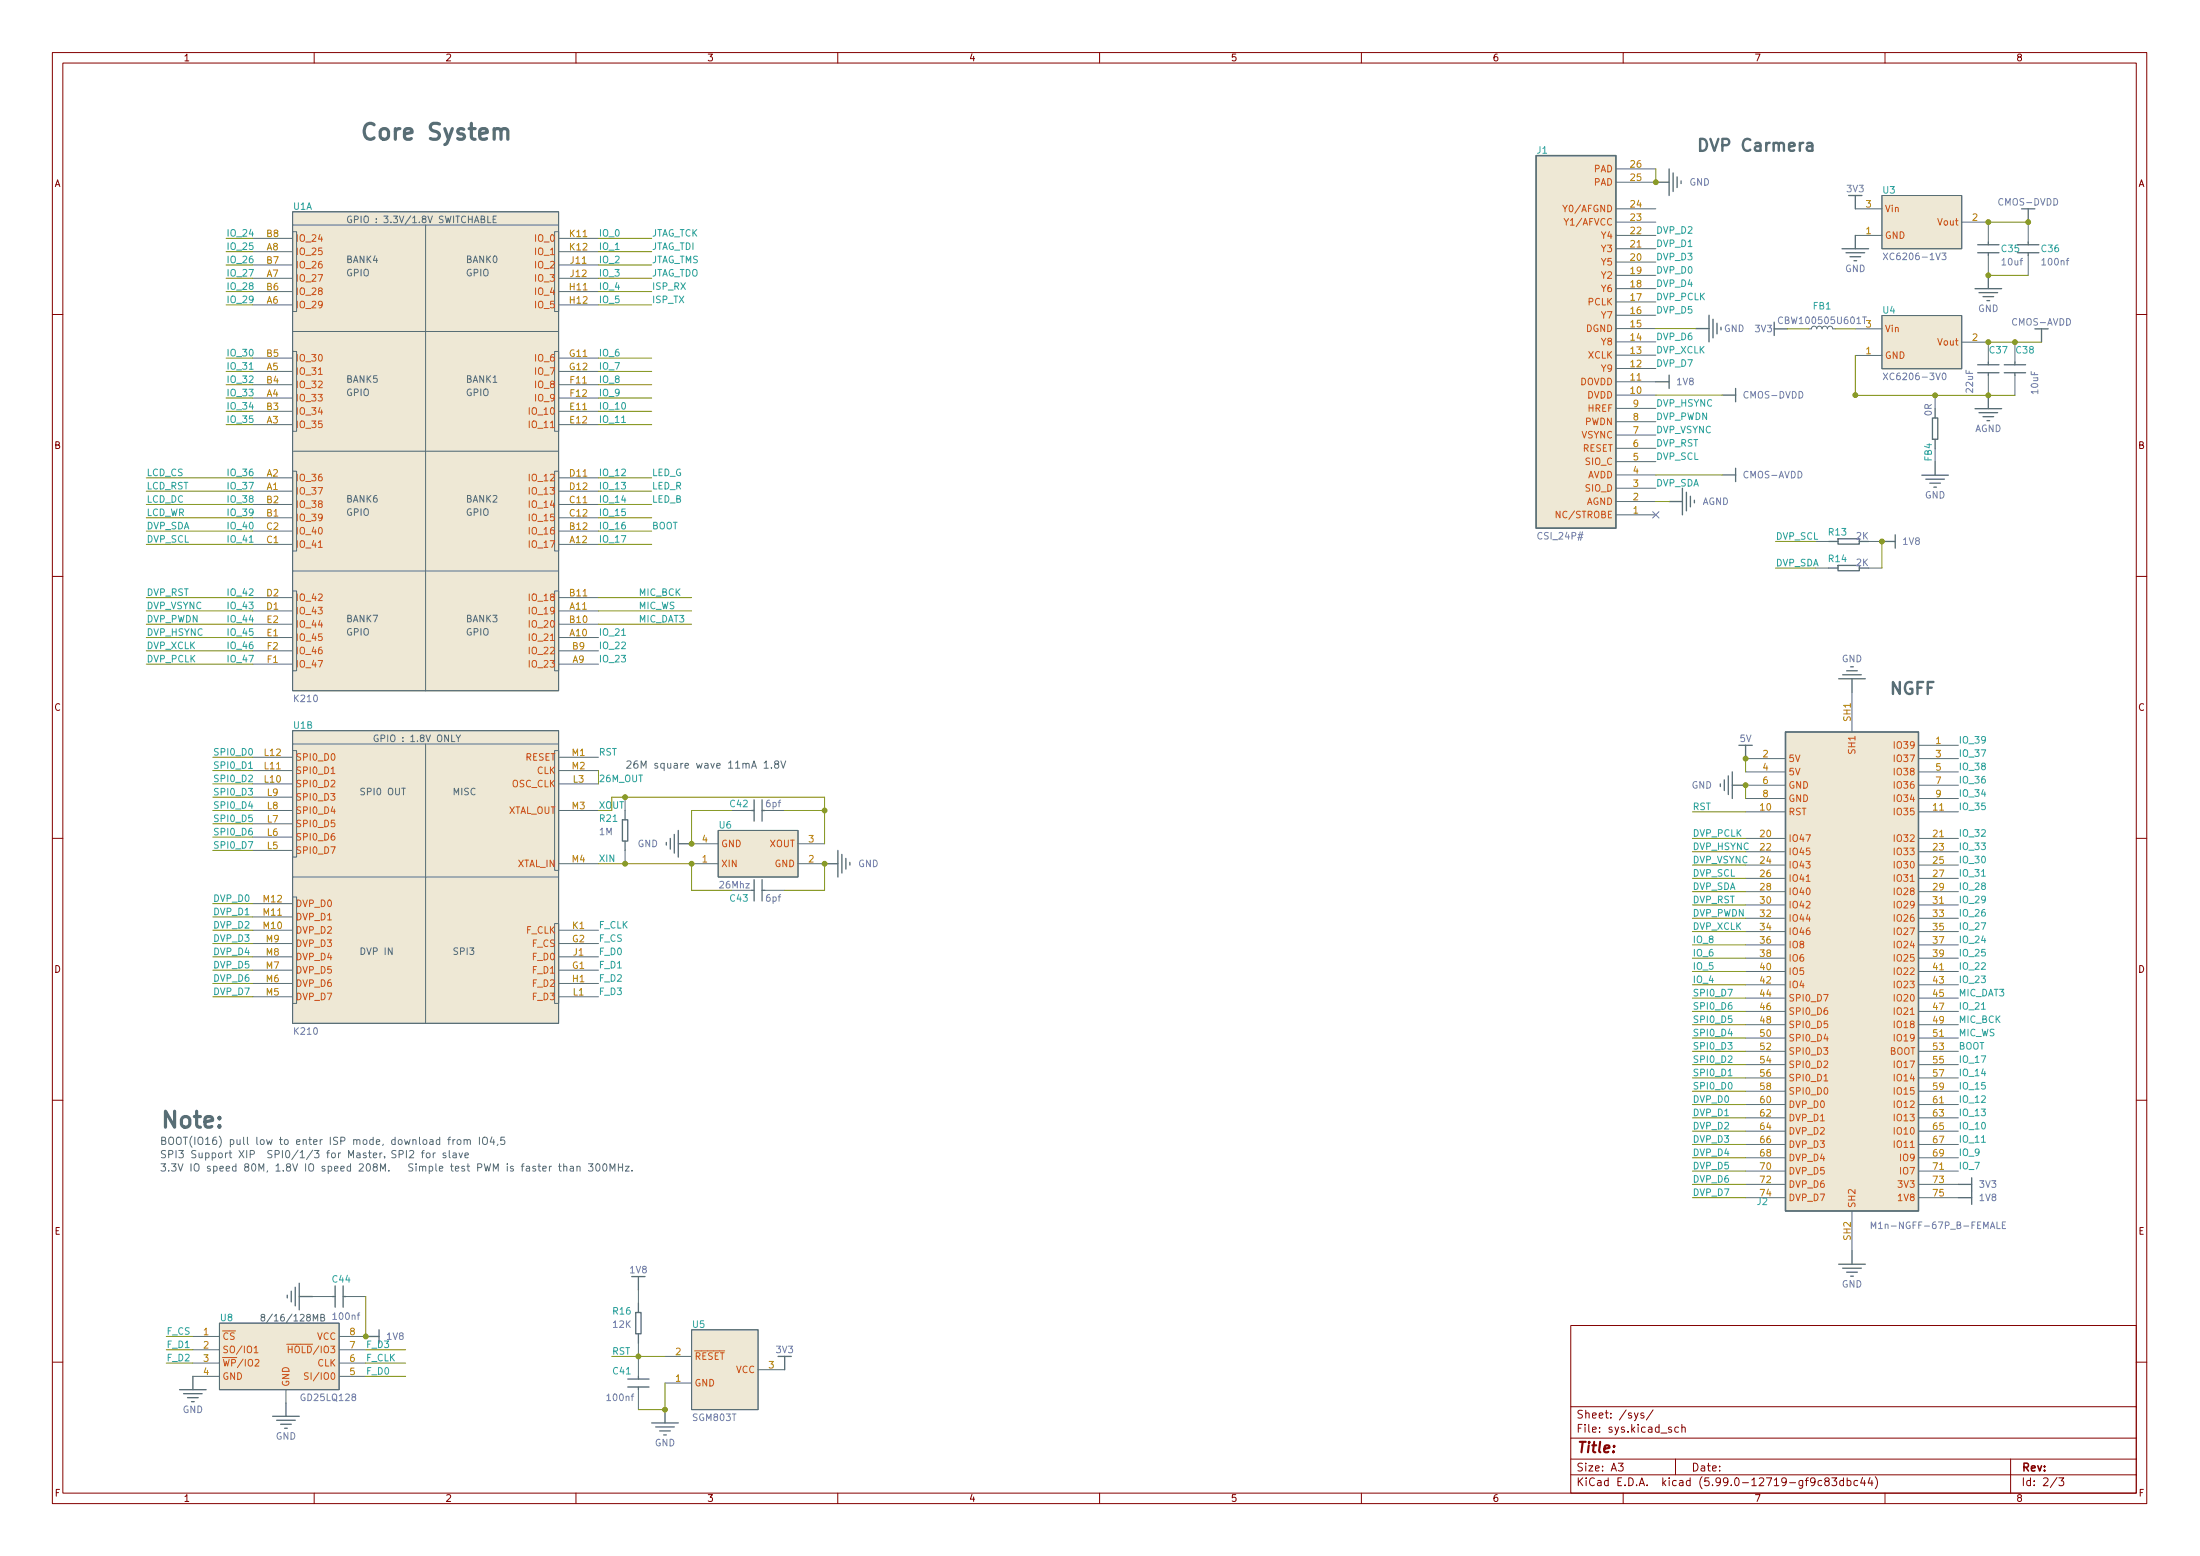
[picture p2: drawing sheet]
<svg xmlns="http://www.w3.org/2000/svg" width="420mm" height="297mm" viewBox="0 0 420 297" stroke-linecap="round" stroke-linejoin="round" font-family="sans-serif">
<g fill="none" stroke="#840000" stroke-width=".19">
<path d="M10 10h400v277h-400zM12 12h396v273h-396zM60 10v2M110 10v2M160 10v2M210 10v2M260 10v2M310 10v2M360 10v2M10 60h2M408 60h2M10 110h2"/>
<path d="M408 110h2M10 160h2M408 160h2M10 210h2M408 210h2M300 253h108v32h-108zM10 260h2M300 278.5h108M300 274.5h108M300 268.5h108M309.1 279.3h.9l-.5 .6 .4 .1v.7l-.2 .1-.6-.1M312.9 269.7l-.5 1.4-.3 .1"/>
<path d="M313.9 269.8l-.3-.1-.3 .2 .1 .2 .5 .2v.3h-.6M315.7 269.1l-1.3 2M319.2 272.5l-.3-.1-.3 .2 .1 .2 .5 .2v.3h-.6M320 278.5v3M320.6 272.5l-.5-.1-.2 .3 .1 .6h.6M321.2 272.6l.2-.2 .4 .1 .1 .9M321.2 271.9v1.5M384 278.5v6.5M408 260h2M60 285v2M110 285v2M160 285v2"/>
<path d="M210 285v2M260 285v2M300 281.5h108M310 285v2M347.9 282.7l-.4-.1-.3 .3 .2 .6h.5M348.8 282.8l-.3-.3 .1-.2 .2-.2 .4 .1 .2 .2-.1 .2-.7 .2-.1 .2 .1 .5 .2 .1h.3l.3-.3-.1-.4-.2-.1M349.9 282.1h.9l-.5 .6 .4 .1v.7l-.2 .1-.6-.1M352.1 282.7l-.5-.1-.2 .3 .1 .6h.6M352.1 282.1v1.5M352.8 282.7l.4-.1 .3 .3-.1 .6h-.6M352.8 282.1v1.5M354.8 282.7l-.4-.1-.3 .3 .1 .6h.6"/>
<path d="M355.7 282l-.3 1.1h.9M356.1 282.6v1M357.1 282l-.3 1.1h.9M357.5 282.6v1M358.1 281.9a1.73 1.73 0 0 1 0 2.3M360 285v2M392.9 282l-1.3 2M393.2 282.1h.9l-.5 .6 .5 .1v.7l-.3 .1-.6-.1"/>
</g>
<g fill="none" stroke="#586e75" stroke-width=".25">
<path d="M293.4 29.7h15.2v71.1h-15.2zM316.2 34.8h2.6M318.8 32.2v5.1M319.5 33v3.6M320.3 33.8v2M321.1 34.5v.5M354.3 37.3v2.6M387.3 39.9v2.5M351.8 47.5h5.1M352.6 48.2h3.5M353.3 49h2M354.1 49.8h.5"/>
<path d="M354.3 44.9v2.6M377.2 55.1h5.1M377.7 48.2h4.1M377.7 46.7h4.1M378 55.9h3.5M378.7 56.6h2M379.5 57.4h.5M379.7 46.2v.5M379.7 48.2v.6M379.7 52.6v2.5M385.3 48.2h4.1M385.3 46.7h4.1"/>
<path d="M387.3 46.2v.5M387.3 48.2v.6M316.2 72.9h2.6M318.8 71.6v2.6M323.8 62.7h2.6M326.4 60.2v5.1M327.2 60.9v3.6M327.9 61.7v2M328.7 62.5v.5M328.9 75.4h2.6M331.5 74.2v2.5M338.8 61.5v2.5"/>
<path d="M338.8 62.8h2.6M369.1 79.8h1v4.1h-1zM377.2 78h5.1M377.7 69.6h4.1M377.7 71.2h4.1M378 78.8h3.5M378.7 79.5h2M379.7 69.1v.5M379.7 71.2v.5M379.7 75.5v2.5M382.8 69.6h4M382.8 71.2h4"/>
<path d="M384.8 69.1v.5M384.8 71.2v.5M389.9 62.8v2.5M318.8 95.7h2.5M321.3 93.2v5.1M322.1 94v3.5M322.8 94.7v2.1M323.6 95.5v.5M328.9 90.7h2.6M331.5 89.4v2.5M367 90.7h5.1M367.8 91.5h3.5"/>
<path d="M368.6 92.2h2M369.3 93h.5M369.6 83.9v1.7M369.6 88.2v2.5M379.5 80.3h.5M349.2 103.4h1.8M349.2 108.4h1.8M351 102.9h4.1v1h-4.1zM351 107.9h4.1v1.1h-4.1zM359.4 103.4h2.5M361.9 102.1v2.5M341 139.7h25.4v91.5h-25.4z"/>
<path d="M351.2 129.6h5M351.9 128.8h3.6M352.7 128.1h2M353.4 127.3h.5M353.7 129.6v2.5M118.9 156.5h1v4.1h-1zM119.4 154.7v1.8M128.8 159.3v3.6M129.5 158.5v5.1M143.5 154.7h.5M144 152.7v4.1M145.5 152.7v4.1"/>
<path d="M145.5 154.7h.5M328.5 149.6v.6M329.3 148.9v2M330.1 148.1v3.6M330.8 147.4v5M330.8 149.9h2.6M333.4 142.3v2.5M119.4 160.6v1.7M127.3 160.8v.5M128 160.1v2M129.5 161.1h2.6M143.5 170h.5"/>
<path d="M144 167.9v4.1M145.5 170h.5M145.5 167.9v4.1M157.5 164.9h2.5M160 162.3v5.1M160.8 163.1v3.6M161.5 163.9v2M162.3 164.6v.5M353.7 238.8v2.5M374 226.1h2.6M374 228.6h2.6M376.6 224.8v5.1"/>
<path d="M54.9 247.3v.5M55.6 246.5v2M56.4 245.7v3.6M57.1 245v5M57.1 247.5h2.6M63.5 247.5h.5M64 245.5v4M65.5 247.5h.5M65.5 245.5v4M69.8 255.1h2.6M72.4 253.9v2.5M121.4 250.6h1v4h-1z"/>
<path d="M121.9 243.7v2.5M121.9 248.8v1.8M121.9 254.6v1.8M149.9 258.9v2.6M351.2 241.3h5M351.9 242.1h3.6M352.7 242.9h2M353.4 243.6h.5M34.3 265.3h5.1M35.1 266.1h3.5M35.8 266.8h2M36.6 267.6h.5"/>
<path d="M36.8 262.7v2.6M52.1 270.4h5M52.8 271.1h3.6M53.6 271.9h2M54.4 272.7h.5M54.6 267.8v2.6M119.9 263.3h4.1M119.9 264.8h4.1M121.9 262.7v.6M121.9 264.8v.5M124.5 271.6h5M125.2 272.4h3.6"/>
<path d="M126 273.2h2M126.7 273.9h.6M127 269.1v2.5"/>
</g>
<g fill="#eee8d5" stroke="#eee8d5" stroke-width=".19">
<path d="M293.4 29.7h15.2v71.1h-15.2z"/>
<path d="M55.9 112.8h.7v15.3h-.7z"/>
<path d="M55.9 90h.7v15.2h-.7z"/>
<path d="M55.9 67.1h.7v15.2h-.7z"/>
<path d="M55.9 44.2h.7v15.3h-.7z"/>
<path d="M105.9 112.8h.8v15.3h-.8z"/>
<path d="M105.9 90h.8v15.2h-.8z"/>
<path d="M105.9 67.1h.8v15.2h-.8z"/>
<path d="M105.9 44.2h.8v15.3h-.8z"/>
<path d="M55.9 40.4h50.8v91.5h-50.8z"/>
<path d="M341 139.7h25.4v91.5h-25.4z"/>
<path d="M359.4 37.3h15.2v10.2h-15.2z"/>
<path d="M359.4 60.2h15.2v10.2h-15.2z"/>
<path d="M41.9 252.6h22.9v12.7h-22.9z"/>
<path d="M55.9 171.2h.7v20.4h-.7z"/>
<path d="M55.9 143.3h.7v20.3h-.7z"/>
<path d="M105.9 176.3h.8v15.3h-.8z"/>
<path d="M105.9 143.3h.8v22.9h-.8z"/>
<path d="M55.9 139.5h50.8v55.9h-50.8z"/>
<path d="M132.1 253.9h12.7v15.2h-12.7z"/>
<path d="M137.2 158.5h15.2v8.9h-15.2z"/>
</g>
<g fill="none" stroke="#586e75" stroke-width=".19">
<path d="M308.6 39.9h7.6M308.6 34.8h7.6M308.6 32.2h7.6M354.3 39.9h5.1M359.4 37.3h15.2v10.2h-15.2zM48.3 58.2h7.6M48.3 53.1h7.6M48.3 48h7.6M48.3 55.7h7.6M48.3 50.6h7.6M48.3 45.5h7.6M55.9 44.2h.7v15.3h-.7z"/>
<path d="M55.9 40.4h50.8v91.5h-50.8zM55.9 43h50.8M67.1 41.3a.59 .59 0 0 0-.7 .6 .59 .59 0 0 0 .7 .6v-.5h-.2M81.3 43v88.9M93.2 41.2v1.3h.6M94.2 41.9h.4M94.8 41.2h-.6v1.3h.6M105.9 44.2h.8v15.3h-.8zM106.7 58.2h7.6M106.7 53.1h7.6M106.7 48h7.6M106.7 55.7h7.6"/>
<path d="M106.7 50.6h7.6M106.7 45.5h7.6M308.6 57.6h7.6M308.6 55.1h7.6M308.6 52.6h7.6M308.6 50h7.6M308.6 47.5h7.6M308.6 44.9h7.6M308.6 42.4h7.6M354.3 44.9h5.1M374.6 42.4h5.1v3.8M379.7 48.8v3.8"/>
<path d="M387.3 42.4v3.8M387.3 48.8v3.8M48.3 76h7.6M48.3 70.9h7.6M48.3 78.5h7.6M48.3 73.4h7.6M48.3 68.4h7.6M55.9 67.1h.7v15.2h-.7zM55.9 63.3h50.8M105.9 67.1h.8v15.2h-.8zM106.7 76h7.6M106.7 70.9h7.6"/>
<path d="M106.7 78.5h7.6M106.7 73.4h7.6M106.7 68.4h7.6M308.6 75.4h7.6M308.6 72.9h7.6M308.6 70.3h7.6M308.6 67.8h7.6M308.6 65.3h7.6M308.6 62.7h7.6M308.6 60.2h7.6M308.6 78h7.6M345.4 62.8h.5l.2-.4 .4-.1 .3 .1 .2 .4 .1-.4 .3-.1 .4 .1 .2 .4 .2-.4 .5-.1 .3 .5 .1-.4 .4-.1 .4 .1 .1 .4h.5"/>
<path d="M354.3 62.8h5.1M354.3 67.9h5.1M359.4 60.2h15.2v10.2h-15.2zM369.6 75.5v2.5M374.6 65.3h5.1v3.8M379.7 71.7v3.8M384.8 65.3v3.8M384.8 71.7v3.8M48.3 93.8h7.6M48.3 91.2h7.6M48.3 81.1h7.6M48.3 98.8h7.6"/>
<path d="M48.3 96.3h7.6M55.9 90h.7v15.2h-.7zM55.9 86.1h50.8M105.9 90h.8v15.2h-.8zM106.7 93.8h7.6M106.7 91.2h7.6M106.7 81.1h7.6M106.7 98.8h7.6M106.7 96.3h7.6M308.6 98.3h7.6M308.6 95.7h7.6M308.6 93.2h7.6"/>
<path d="M308.6 90.7h7.6M308.6 88.1h7.6M308.6 85.6h7.6M308.6 83h7.6M308.6 80.5h7.6M369.6 85.6v2.6M48.3 116.6h7.6M48.3 103.9h7.6M48.3 119.2h7.6M48.3 114.1h7.6M48.3 101.4h7.6M55.9 112.8h.7v15.3h-.7z"/>
<path d="M55.9 109h50.8M105.9 112.8h.8v15.3h-.8zM106.7 116.6h7.6M106.7 103.9h7.6M106.7 119.2h7.6M106.7 114.1h7.6M106.7 101.4h7.6M346.7 103.4h2.5M346.7 108.4h2.5M356.9 103.4h2.5M356.9 108.4h2.5M48.3 121.7h7.6"/>
<path d="M48.3 126.8h7.6M48.3 124.2h7.6M55.9 139.5h50.8v55.9h-50.8zM106.7 121.7h7.6M106.7 126.8h7.6M106.7 124.2h7.6M353.7 132.1v7.6M48.3 149.6h7.6M48.3 147.1h7.6M48.3 144.6h7.6M48.3 159.8h7.6M48.3 157.3h7.6"/>
<path d="M48.3 154.7h7.6M48.3 152.2h7.6M55.9 143.3h.7v20.3h-.7zM55.9 142h50.8M72.2 140.4a.59 .59 0 0 0-.8 .5 .59 .59 0 0 0 .8 .6v-.5h-.2M81.3 142v53.4M87.1 140.3l.4 .7 .5-.7M105.9 143.3h.8v22.9h-.8zM106.7 149.6h7.6M106.7 147.1h7.6M106.7 144.6h7.6M106.7 154.7h7.6"/>
<path d="M119.4 152.2v2.5M137.2 158.5h15.2v8.9h-15.2zM139.7 154.7h3.8M145.9 145.7l.4-.4v1.4M145.9 146.7h.8M146 154.7h3.9M147.3 146.5v.2M148.2 145.9l-.3-.3 .1-.2 .2-.1h.4l.1 .2v.2l-.6 .2-.2 .2 .1 .4 .2 .2h.3l.2-.3v-.3l-.2-.2M149.1 145.3l.5 1.4 .5-1.4M333.4 155h7.6M333.4 144.8h7.6M333.4 147.4h7.6"/>
<path d="M333.4 149.9h7.6M333.4 152.4h7.6M366.4 142.3h7.6M366.4 155h7.6M366.4 144.8h7.6M366.4 147.4h7.6M366.4 149.9h7.6M366.4 152.4h7.6M48.3 177.6h7.6M48.3 162.3h7.6M48.3 175h7.6M48.3 172.5h7.6"/>
<path d="M55.9 171.2h.7v20.4h-.7zM55.9 167.4h50.8M105.9 176.3h.8v15.3h-.8zM106.7 177.6h7.6M106.7 164.9h7.6M119.4 162.3v2.6M132.1 164.9h5.1M132.1 161.1h5.1M139.7 170h3.8M146 170h3.9M152.4 164.9h5.1M152.4 161.1h5.1"/>
<path d="M333.4 160.1h7.6M333.4 162.6h7.6M333.4 165.1h7.6M333.4 167.7h7.6M333.4 170.2h7.6M333.4 172.8h7.6M333.4 175.3h7.6M333.4 177.8h7.6M366.4 160.1h7.6M366.4 162.6h7.6M366.4 165.1h7.6M366.4 167.7h7.6"/>
<path d="M366.4 170.2h7.6M366.4 172.8h7.6M366.4 175.3h7.6M366.4 177.8h7.6M48.3 185.2h7.6M48.3 180.1h7.6M48.3 187.7h7.6M48.3 182.7h7.6M48.3 190.3h7.6M106.7 185.2h7.6M106.7 180.1h7.6M106.7 187.7h7.6"/>
<path d="M106.7 182.7h7.6M106.7 190.3h7.6M333.4 180.4h7.6M333.4 182.9h7.6M333.4 185.5h7.6M333.4 188h7.6M333.4 190.5h7.6M333.4 193.1h7.6M333.4 195.6h7.6M333.4 198.2h7.6M366.4 180.4h7.6M366.4 182.9h7.6"/>
<path d="M366.4 185.5h7.6M366.4 188h7.6M366.4 190.5h7.6M366.4 193.1h7.6M366.4 195.6h7.6M366.4 198.2h7.6M45.7 219.6l.9 1.4M46.6 219.6l-.9 1.4M47.1 219.6v1.4M51.9 219.7l-.5-.1-.3 .3 .2 .3 .6 .3v.4l-.2 .1h-.6M53.9 219.6v1.4M54.7 219.7l.2-.1a.75 .75 0 0 1 .5 .7 .75 .75 0 0 1-.5 .7 .93 .93 0 0 1-.2-1.3z"/>
<path d="M56.9 219.6l-1.2 1.8M59.7 219.6l-1.2 1.8M60.1 219.6h.8l-.4 .6 .4 .1v.6l-.2 .1-.6-.1M62.9 219.6l-.3 .2v1.2M70.6 219.6v1.2l.3 .2M75.6 219.7l-.5-.1-.3 .3 .2 .3 .6 .3v.4l-.2 .1h-.6M77.6 219.6v1.4M78.2 219.8l.5-.2 .3 .4-.8 1h.8M81 219.6l-.3 .2v1.2M85.5 217.6h.5M85.8 219.6v1.2l.2 .2M86 217.1l-.3 .2v1.2"/>
<path d="M86.5 217.6v.9M86.9 217.6l-.4 .2M87.4 217.6h.4l.2 .2v.4l-.2 .3-.4-.1-.1-.2zM88.6 217.7l.2-.1h.4v.9M88.6 217.6v.9M89.2 217.8l.2-.2h.4v.9M91.6 217.1v1.4M92.4 217.2a.46 .46 0 0 1 .4-.1 .46 .46 0 0 1 .3 .5v.4a.47 .47 0 0 1-.5 .5 .47 .47 0 0 1-.4-.5v-.4zM94 217l-.4 1h.9M94.3 217.6v.9M95.1 218.4l-.1 .3M96.3 217.1h-.6l-.1 .7 .2-.2 .5 .1 .1 .2-.1 .5-.2 .1-.5-.1"/>
<path d="M333.4 200.7h7.6M333.4 203.2h7.6M333.4 205.8h7.6M333.4 208.3h7.6M333.4 210.9h7.6M333.4 213.4h7.6M333.4 215.9h7.6M333.4 218.5h7.6M366.4 200.7h7.6M366.4 203.2h7.6M366.4 205.8h7.6M366.4 208.3h7.6"/>
<path d="M366.4 210.9h7.6M366.4 213.4h7.6M366.4 215.9h7.6M366.4 218.5h7.6M47.8 220.4l.7-.1 .1-.2-.1-.3-.7-.2v1.4M52.5 220.4l.7-.1 .1-.2v-.3l-.8-.2v1.4M57.3 220l.4-.4v1.4M57.3 221h.8M62.4 220.1h.5M63.4 220.2l.2-.1 .4 .1v.6l-.1 .2h-.3l-.2-.1zM64.6 220.1v.9M65 220.1l-.4 .3"/>
<path d="M66.6 221v-1.4l.4 1 .5-1v1.4M68.2 220.2h.5l.1 .8M68.8 220.4l-.5 .1-.2 .2 .2 .3h.5M69.9 220.2l-.3-.1-.2 .2v.2l.5 .1v.4h-.5M70.4 220.1h.5M71.3 220.6l.7-.2-.1-.2-.4-.1-.2 .2 .1 .7h.5M72.6 220.1v.9M73 220.1l-.4 .3M73.4 220.8v.1M73.5 220.8l-.1 .3M76.2 220.4l.7-.1 .1-.2v-.3l-.8-.2v1.4M80.5 220.1h.5"/>
<path d="M81.5 220.2l.2-.1 .4 .1v.6l-.1 .2h-.3l-.2-.1zM82.7 220.1v.9M83.1 220.1l-.4 .3M85.1 220.2l-.3-.1-.2 .2 .1 .2 .4 .1v.4h-.5M86.5 220.2h.6v.8M87.1 220.4l-.4 .1-.2 .2 .2 .3h.4M87.7 220.1l.3 .9 .3-.9M88.8 220.6l.7-.2-.1-.2-.4-.1-.2 .2 .1 .7h.5M103.7 223.1l.6-.1v-.3l-.4-.1-.2 .2v.7h.6M104.9 222.6v1M105.3 222.6l-.4 .3M106.7 222.6h.5"/>
<path d="M106.9 222.2v1.2l.3 .2M107.7 222.8l.2-.2 .3 .1 .1 .9M107.7 222.2v1.4M108.9 222.7h.6v.9M109.5 223h-.4l-.2 .2 .2 .4 .4-.1M110.2 222.8l.2-.2 .3 .1 .1 .9M110.2 222.6v1M112.4 222.2h.8l-.4 .5 .4 .1v.6l-.2 .2-.6-.2M114 222.2h.1a.75 .75 0 0 1 .5 .7 .75 .75 0 0 1-.5 .7 .93 .93 0 0 1-.1-1.4zM115.3 222.2h.1a.75 .75 0 0 1 .5 .7 .75 .75 0 0 1-.5 .7 .93 .93 0 0 1-.1-1.4zM116.5 223.6v-1.4l.5 1 .4-1v1.4M118.1 222.2v1.4"/>
<path d="M118.1 222.8h.8M118.9 222.2v1.4M119.4 222.6h.8l-.8 1h.8M120.7 223.4v.2M333.4 221h7.6M333.4 223.6h7.6M333.4 226.1h7.6M333.4 228.6h7.6M353.7 231.2v7.6M366.4 221h7.6M366.4 223.6h7.6M366.4 226.1h7.6"/>
<path d="M366.4 228.6h7.6M36.8 255.1h5.1M36.8 257.7h5.1M41.9 252.6h22.9v12.7h-22.9zM59.7 247.5h3.8M59.8 252.2v-1.3l.5 .9 .4-.9v1.3M61.3 251.5h.5l.1-.5-.6-.1v1.3h.5l.1-.1 .1-.3-.3-.3M64.8 255.1h5M64.8 257.7h5M66 247.5h3.8M121.9 246.2v2.6M121.9 256.4v6.3"/>
<path d="M127 258.9h5.1M132.1 253.9h12.7v15.2h-12.7zM36.8 260.2h5.1M36.8 262.7h5.1M54.6 265.3v2.5M64.8 260.2h5M64.8 262.7h5M121.9 265.3v3.8M127 264h5.1M144.8 261.5h5.1"/>
</g>
<path d="M298.5 39.2l.4 .6 .4-.6M298.7 41.7l.4 .7 .5-.7M60.8 71.5h.7M297.9 97.6v1.3l-.7-1.3v1.3M60.8 104.5h.7M63.2 147.7h.8M345 168.3h.7M348.4 206.4h.7M48.5 257.3l.4-.3v1.2M48.5 258.2h.8M58.9 262.1h-.5l-.2 .1v.3l.5 .3 .2 .3-.3 .2h-.5" fill="none" stroke="#cb4b16" stroke-width=".19"/>
<g fill="none" stroke="#6c71c4" stroke-width=".19">
<path d="M359.7 48.3l.8 1.3M360.5 48.3l-.8 1.3M370.9 48.3h.7l-.4 .5 .4 .1v.6l-.2 .1-.5-.1M340.4 60.6a.6 .6 0 0 0-.8 .5 .6 .6 0 0 0 .6 .7l.2-.1M355.7 60.5h.7M359.7 71.2l.8 1.3M360.5 71.2l-.8 1.3M371 71.3l.2-.1a.68 .68 0 0 1 .5 .7 .68 .68 0 0 1-.5 .6l-.3-.5zM315.6 97.7l1.2 1.2M316.8 97.7l-1.2 1.2M357.4 234.5v-1.2l.4 .9 .4-.9v1.2M381.4 233.3v1.2h.6"/>
<path d="M382.4 233.9h.4M383 233.3h-.6v1.2h.6"/>
</g>
<path d="M47.6 70.5h.7M118.7 80.7h.8M47.6 103.5h.7M118.7 121.3h.8M47.5 146.7h.7M378.4 167.3h.8M378.4 192.7h.8M330.1 205.4h.7M378.4 218.1h.8" fill="none" stroke="#2aa198" stroke-width=".19"/>
<path d="M345.2 27.4l.2-.1 .6 .1 .1 1.4M346.1 27.8l-.7 .1a.45 .45 0 0 0-.4 .5 .45 .45 0 0 0 .4 .4l.7-.1" fill="none" stroke="#586e75" stroke-width=".46"/>
<path d="M95.7 25l.1-.3 .3-.1 .7 .1 .2 .3v1.6" fill="none" stroke="#586e75" stroke-width=".61"/>
<g fill="none" stroke="#859900" stroke-width=".19">
<path d="M316.2 32.2v2.6M43.2 55.7h5.1M43.2 58.2h5.1M43.2 53.1h5.1M43.2 50.6h5.1M43.2 48h5.1M43.2 45.5h5.1M114.3 55.7h10.2M114.3 58.2h10.2M114.3 53.1h10.2M114.3 50.6h10.2M114.3 48h10.2"/>
<path d="M114.3 45.5h10.2M379.7 42.4h7.6M379.7 52.6h7.6M43.2 73.4h5.1M43.2 76h5.1M43.2 78.5h5.1M43.2 68.4h5.1M43.2 70.9h5.1M114.3 73.4h10.2M114.3 76h10.2M114.3 78.5h10.2M114.3 68.4h10.2"/>
<path d="M114.3 70.9h10.2M316.2 75.4h12.7M316.2 62.7h7.6M341.4 62.8h4M350.5 62.8h3.8M354.3 67.9v7.6h30.5M379.7 65.3h10.2M27.9 93.8h20.4M27.9 98.8h20.4M27.9 96.3h20.4M27.9 91.2h20.4M43.2 81.1h5.1"/>
<path d="M114.3 93.8h10.2M114.3 98.8h10.2M114.3 96.3h10.2M114.3 91.2h10.2M114.3 81.1h10.2M316.2 90.7h12.7M316.2 95.7h2.6M27.9 119.2h20.4M27.9 114.1h20.4M27.9 101.4h20.4M27.9 103.9h20.4M27.9 116.6h20.4"/>
<path d="M114.3 119.2h17.8M114.3 114.1h17.8M114.3 101.4h10.2M114.3 103.9h10.2M114.3 116.6h17.8M339.1 108.4h7.6M339.1 103.4h7.6M359.4 103.4v5M27.9 126.8h20.4M27.9 124.2h20.4M27.9 121.7h20.4M40.6 147.1h7.7"/>
<path d="M40.6 144.6h7.7M40.6 154.7h7.7M40.6 157.3h7.7M40.6 159.8h7.7M40.6 149.6h7.7M40.6 152.2h7.7M114.3 147.1v2.5M116.8 154.7v-2.5h40.7v8.9M139.7 154.7h-7.6v6.4M149.9 154.7h7.6M323.2 155h10.2M333.4 144.8v2.6"/>
<path d="M333.4 149.9v2.5M40.6 162.3h7.7M40.6 175h7.7M40.6 172.5h7.7M40.6 177.6h7.7M114.3 164.9h17.8v5.1h7.6M157.5 164.9v5.1h-7.6M323.2 165.1h10.2M323.2 162.6h10.2M323.2 160.1h10.2M323.2 177.8h10.2M323.2 175.3h10.2"/>
<path d="M323.2 172.8h10.2M323.2 167.7h10.2M323.2 170.2h10.2M40.6 190.3h7.7M40.6 180.1h7.7M40.6 182.7h7.7M40.6 187.7h7.7M40.6 185.2h7.7M323.2 185.5h10.2M323.2 182.9h10.2M323.2 188h10.2M323.2 180.4h10.2"/>
<path d="M323.2 190.5h10.2M323.2 193.1h10.2M323.2 195.6h10.2M323.2 198.2h10.2M323.2 205.8h10.2M323.2 200.7h10.2M323.2 208.3h10.2M323.2 218.5h10.2M323.2 213.4h10.2M323.2 210.9h10.2M323.2 215.9h10.2M323.2 203.2h10.2"/>
<path d="M323.2 226.1h10.2M323.2 228.6h10.2M323.2 221h10.2M323.2 223.6h10.2M31.7 255.1h5.1M31.7 257.7h5.1M69.8 247.5v7.6M69.8 257.7h7.7M116.8 258.9h10.2M31.7 260.2h5.1M69.8 260.2h7.7M69.8 262.7h7.7"/>
<path d="M127 264v5.1h-5.1"/>
</g>
<g fill="#859900" stroke="#859900" stroke-width=".19">
<circle cx="316.2" cy="34.8" r=".46"/>
<circle cx="333.4" cy="144.8" r=".46"/>
<circle cx="333.4" cy="149.9" r=".46"/>
<circle cx="387.3" cy="42.4" r=".46"/>
<circle cx="379.7" cy="52.6" r=".46"/>
<circle cx="379.7" cy="42.4" r=".46"/>
<circle cx="384.8" cy="65.3" r=".46"/>
<circle cx="359.4" cy="103.4" r=".46"/>
<circle cx="354.3" cy="75.4" r=".46"/>
<circle cx="379.7" cy="65.3" r=".46"/>
<circle cx="379.7" cy="75.5" r=".46"/>
<circle cx="369.6" cy="75.5" r=".46"/>
<circle cx="69.8" cy="255.1" r=".46"/>
<circle cx="121.9" cy="258.9" r=".46"/>
<circle cx="127" cy="269.1" r=".46"/>
<circle cx="157.5" cy="154.7" r=".46"/>
<circle cx="132.1" cy="164.9" r=".46"/>
<circle cx="132.1" cy="161.1" r=".46"/>
<circle cx="157.5" cy="164.9" r=".46"/>
<circle cx="119.4" cy="152.2" r=".46"/>
<circle cx="119.4" cy="164.9" r=".46"/>
</g>
<g font-size="4.2" fill="#586e75">
<text x="68.6" y="26.7">Core System</text>
<text x="30.5" y="215.3">Note:</text>
</g>
<g font-size="3.2" fill="#586e75">
<text x="323.8" y="28.9">DVP Carmera</text>
<text x="360.7" y="132.6">NGFF</text>
</g>
<text font-size="2.8" fill="#840000" x="301" y="277.3">Title:</text>
<g font-size="2.1" fill="#840000">
<text x="301" y="273.5">File: sys.kicad_sch</text>
<text x="301" y="270.8">Sheet: /sys/</text>
<text x="301" y="280.9">Size: A3</text>
<text x="323" y="280.9">Date:</text>
<text x="386" y="280.9">Rev:</text>
<text x="301" y="283.7">KiCad E.D.A. kicad (5.99.0-12719-gf9c83dbc44)</text>
<text x="386" y="283.7">Id: 2/3</text>
</g>
<g font-size="1.9" fill="#586e75">
<text x="119.4" y="146.7">26M square wave 11mA 1.8V</text>
<text x="30.5" y="221.1">SPI3 Support XIP</text>
<text x="30.5" y="218.5">BOOT(IO16) pull low to enter ISP mode, download from IO4,5</text>
<text x="30.5" y="223.6">3.3V IO speed 80M, 1.8V IO speed 208M.</text>
<text x="68.3" y="223.6">Simple test PWM is faster than 300MHz.</text>
</g>
<g font-size="1.8" fill="#840000">
<text x="35" y="11.7">1</text>
<text x="85" y="11.7">2</text>
<text x="135" y="11.7">3</text>
<text x="185" y="11.7">4</text>
<text x="235" y="11.7">5</text>
<text x="285" y="11.7">6</text>
<text x="335" y="11.7">7</text>
<text x="385" y="11.7">8</text>
<text x="10.3" y="35.7">A</text>
<text x="408.3" y="35.7">A</text>
<text x="10.3" y="85.7">B</text>
<text x="408.3" y="85.7">B</text>
<text x="10.3" y="135.7">C</text>
<text x="408.3" y="135.7">C</text>
<text x="10.3" y="185.7">D</text>
<text x="408.3" y="185.7">D</text>
<text x="10.4" y="235.7">E</text>
<text x="408.4" y="235.7">E</text>
<text x="10.4" y="285.7">F</text>
<text x="35" y="286.7">1</text>
<text x="85" y="286.7">2</text>
<text x="135" y="286.7">3</text>
<text x="185" y="286.7">4</text>
<text x="235" y="286.7">5</text>
<text x="285" y="286.7">6</text>
<text x="335" y="286.7">7</text>
<text x="385" y="286.7">8</text>
<text x="408.4" y="285.7">F</text>
</g>
<g font-size="1.8" fill="#268bd2">
<text x="293.6" y="29.3">J1</text>
<text x="56" y="40">U1A</text>
<text x="359.6" y="36.9">U3</text>
<text x="382.3" y="48.1">C35</text>
<text x="389.9" y="48.1">C36</text>
<text x="346.3" y="59.1">FB1</text>
<text x="359.6" y="59.8">U4</text>
<text x="380" y="67.5">C37</text>
<text x="385.1" y="67.5">C38</text>
<text x="368.9" y="88" transform="rotate(-90 368.9 88)">FB4</text>
<text x="349.3" y="102.2">R13</text>
<text x="349.3" y="107.3">R14</text>
<text x="56.1" y="139.1">U1B</text>
<text x="139.5" y="154.1">C42</text>
<text x="114.6" y="156.9">R21</text>
<text x="137.4" y="158.1">U6</text>
<text x="139.5" y="172.1">C43</text>
<text x="335.6" y="230">J2</text>
<text x="63.5" y="244.8">C44</text>
<text x="117.1" y="250.9">R16</text>
<text x="42.1" y="252.2">U8</text>
<text x="132.3" y="253.5">U5</text>
<text x="117.1" y="262.4">C41</text>
</g>
<g font-size="1.8" fill="#cb4b16">
<text x="304.4" y="35.4">PAD</text>
<text x="304.4" y="32.9">PAD</text>
<text x="299.2" y="40.5">Y0/AFGND</text>
<text x="359.9" y="40.5">Vin</text>
<text x="56.4" y="46.1">IO_24</text>
<text x="102.3" y="46.1">IO_0</text>
<text x="299.4" y="43">Y1/AFVCC</text>
<text x="305.9" y="45.6">Y4</text>
<text x="359.9" y="45.6">GND</text>
<text x="370.2" y="43">Vout</text>
<text x="56.4" y="53.8">IO_27</text>
<text x="56.4" y="48.7">IO_25</text>
<text x="56.4" y="51.2">IO_26</text>
<text x="102.3" y="51.2">IO_2</text>
<text x="102.3" y="53.8">IO_3</text>
<text x="102.3" y="48.7">IO_1</text>
<text x="305.9" y="53.2">Y2</text>
<text x="305.9" y="50.7">Y5</text>
<text x="305.9" y="48.1">Y3</text>
<text x="56.4" y="58.8">IO_29</text>
<text x="56.4" y="56.3">IO_28</text>
<text x="102.3" y="56.3">IO_4</text>
<text x="102.3" y="58.8">IO_5</text>
<text x="303.3" y="58.3">PCLK</text>
<text x="305.9" y="55.7">Y6</text>
<text x="302.9" y="63.4">DGND</text>
<text x="305.9" y="65.9">Y8</text>
<text x="305.9" y="60.8">Y7</text>
<text x="359.9" y="63.4">Vin</text>
<text x="370.2" y="65.9">Vout</text>
<text x="56.4" y="71.5">IO_31</text>
<text x="56.4" y="69">IO_30</text>
<text x="102.3" y="69">IO_6</text>
<text x="102.3" y="71.5">IO_7</text>
<text x="303.3" y="68.4">XCLK</text>
<text x="305.9" y="71">Y9</text>
<text x="359.9" y="68.5">GND</text>
<text x="56.4" y="76.6">IO_33</text>
<text x="56.4" y="74.1">IO_32</text>
<text x="102.3" y="74.1">IO_8</text>
<text x="102.3" y="76.6">IO_9</text>
<text x="301.7" y="73.5">DOVDD</text>
<text x="303.1" y="76.1">DVDD</text>
<text x="56.4" y="81.7">IO_35</text>
<text x="56.4" y="79.2">IO_34</text>
<text x="101.4" y="79.2">IO_10</text>
<text x="101.4" y="81.7">IO_11</text>
<text x="302" y="83.7">VSYNC</text>
<text x="302.7" y="81.1">PWDN</text>
<text x="303.3" y="78.6">HREF</text>
<text x="302.2" y="86.2">RESET</text>
<text x="302.8" y="88.8">SIO_C</text>
<text x="56.4" y="94.4">IO_37</text>
<text x="56.4" y="91.9">IO_36</text>
<text x="101.4" y="91.9">IO_12</text>
<text x="101.4" y="94.4">IO_13</text>
<text x="302.8" y="93.8">SIO_D</text>
<text x="303.1" y="91.3">AVDD</text>
<text x="56.4" y="99.5">IO_39</text>
<text x="56.4" y="96.9">IO_38</text>
<text x="101.4" y="96.9">IO_14</text>
<text x="101.4" y="99.5">IO_15</text>
<text x="297.7" y="98.9">NC/STROBE</text>
<text x="302.9" y="96.4">AGND</text>
<text x="56.4" y="104.6">IO_41</text>
<text x="56.4" y="102">IO_40</text>
<text x="101.4" y="104.6">IO_17</text>
<text x="101.4" y="102">IO_16</text>
<text x="56.4" y="117.3">IO_43</text>
<text x="56.4" y="114.7">IO_42</text>
<text x="56.4" y="119.8">IO_44</text>
<text x="101.4" y="117.3">IO_19</text>
<text x="101.4" y="119.8">IO_20</text>
<text x="101.4" y="114.7">IO_18</text>
<text x="56.4" y="122.3">IO_45</text>
<text x="56.4" y="124.9">IO_46</text>
<text x="101.4" y="122.3">IO_21</text>
<text x="101.4" y="124.9">IO_22</text>
<text x="56.4" y="127.4">IO_47</text>
<text x="101.4" y="127.4">IO_23</text>
<text x="354.3" y="143.7" transform="rotate(-90 354.3 143.7)">SH1</text>
<text x="362.1" y="142.9">IO39</text>
<text x="56.4" y="147.7">SPI0_D1</text>
<text x="56.4" y="145.2">SPI0_D0</text>
<text x="100.3" y="145.2">RESET</text>
<text x="102.5" y="147.7">CLK</text>
<text x="341.5" y="145.5">5V</text>
<text x="341.5" y="148">5V</text>
<text x="362.1" y="145.5">IO37</text>
<text x="362.1" y="148">IO38</text>
<text x="56.4" y="150.3">SPI0_D2</text>
<text x="56.4" y="155.4">SPI0_D4</text>
<text x="56.4" y="152.8">SPI0_D3</text>
<text x="96.8" y="155.4">XTAL_OUT</text>
<text x="97.7" y="150.3">OSC_CLK</text>
<text x="341.5" y="155.6">RST</text>
<text x="341.5" y="150.5">GND</text>
<text x="341.5" y="153.1">GND</text>
<text x="362.1" y="155.6">IO35</text>
<text x="362.1" y="150.5">IO36</text>
<text x="362.1" y="153.1">IO34</text>
<text x="56.4" y="160.4">SPI0_D6</text>
<text x="56.4" y="157.9">SPI0_D5</text>
<text x="137.7" y="161.7">GND</text>
<text x="147" y="161.7">XOUT</text>
<text x="341.5" y="160.7">IO47</text>
<text x="362.1" y="160.7">IO32</text>
<text x="56.4" y="163">SPI0_D7</text>
<text x="98.8" y="165.5">XTAL_IN</text>
<text x="137.7" y="165.5">XIN</text>
<text x="148" y="165.5">GND</text>
<text x="341.5" y="163.2">IO45</text>
<text x="341.5" y="165.8">IO43</text>
<text x="362.1" y="163.2">IO33</text>
<text x="362.1" y="165.8">IO30</text>
<text x="56.4" y="173.1">DVP_D0</text>
<text x="341.5" y="168.3">IO41</text>
<text x="341.5" y="170.9">IO40</text>
<text x="341.5" y="173.4">IO42</text>
<text x="362.1" y="168.3">IO31</text>
<text x="362.1" y="170.9">IO28</text>
<text x="362.1" y="173.4">IO29</text>
<text x="56.4" y="178.2">DVP_D2</text>
<text x="56.4" y="175.7">DVP_D1</text>
<text x="100.5" y="178.2">F_CLK</text>
<text x="341.5" y="175.9">IO44</text>
<text x="341.5" y="178.5">IO46</text>
<text x="362.1" y="175.9">IO26</text>
<text x="362.1" y="178.5">IO27</text>
<text x="56.4" y="185.8">DVP_D5</text>
<text x="56.4" y="183.3">DVP_D4</text>
<text x="56.4" y="180.8">DVP_D3</text>
<text x="101.7" y="180.8">F_CS</text>
<text x="101.8" y="185.8">F_D1</text>
<text x="101.8" y="183.3">F_D0</text>
<text x="341.5" y="181">IO8</text>
<text x="341.5" y="183.6">IO6</text>
<text x="362.1" y="181">IO24</text>
<text x="362.1" y="183.6">IO25</text>
<text x="56.4" y="190.9">DVP_D7</text>
<text x="56.4" y="188.4">DVP_D6</text>
<text x="101.8" y="188.4">F_D2</text>
<text x="101.8" y="190.9">F_D3</text>
<text x="341.5" y="186.1">IO5</text>
<text x="341.5" y="188.6">IO4</text>
<text x="341.5" y="191.2">SPI0_D7</text>
<text x="362.1" y="186.1">IO22</text>
<text x="362.1" y="188.6">IO23</text>
<text x="362.1" y="191.2">IO20</text>
<text x="341.5" y="193.7">SPI0_D6</text>
<text x="341.5" y="196.3">SPI0_D5</text>
<text x="362.1" y="193.7">IO21</text>
<text x="362.1" y="196.3">IO18</text>
<text x="341.5" y="198.8">SPI0_D4</text>
<text x="341.5" y="201.3">SPI0_D3</text>
<text x="341.5" y="203.9">SPI0_D2</text>
<text x="360.8" y="201.3">BOOT</text>
<text x="362.1" y="198.8">IO19</text>
<text x="362.1" y="203.9">IO17</text>
<text x="341.5" y="206.4">SPI0_D1</text>
<text x="341.5" y="209">SPI0_D0</text>
<text x="362.1" y="206.4">IO14</text>
<text x="362.1" y="209">IO15</text>
<text x="341.5" y="211.5">DVP_D0</text>
<text x="341.5" y="214">DVP_D1</text>
<text x="362.1" y="211.5">IO12</text>
<text x="362.1" y="214">IO13</text>
<text x="341.5" y="216.6">DVP_D2</text>
<text x="341.5" y="219.1">DVP_D3</text>
<text x="341.5" y="221.7">DVP_D4</text>
<text x="362.1" y="216.6">IO10</text>
<text x="362.1" y="219.1">IO11</text>
<text x="363" y="221.7">IO9</text>
<text x="341.5" y="224.2">DVP_D5</text>
<text x="341.5" y="226.7">DVP_D6</text>
<text x="362.7" y="226.7">3V3</text>
<text x="363" y="224.2">IO7</text>
<text x="341.5" y="229.3">DVP_D7</text>
<text x="354.3" y="230.7" transform="rotate(-90 354.3 230.7)">SH2</text>
<text x="362.7" y="229.3">1V8</text>
<text x="42.4" y="255.8">~{CS</text>
<text x="60.5" y="255.8">VCC</text>
<text x="42.4" y="258.3">SO/IO1</text>
<text x="42.4" y="260.8">~{WP}/IO2</text>
<text x="42.4" y="263.4">GND</text>
<text x="54.5" y="258.3">~{HOLD}/IO3</text>
<text x="59.2" y="263.4">SI/IO0</text>
<text x="60.6" y="260.8">CLK</text>
<text x="132.6" y="259.6">~{RESET</text>
<text x="140.5" y="262.1">VCC</text>
<text x="55.2" y="264.8" transform="rotate(-90 55.2 264.8)">GND</text>
<text x="132.6" y="264.7">GND</text>
</g>
<g font-size="1.8" fill="#b58900">
<text x="311.4" y="34.5">25</text>
<text x="311.4" y="32">26</text>
<text x="311.4" y="39.6">24</text>
<text x="356.4" y="39.6">3</text>
<text x="50.9" y="47.8">A8</text>
<text x="50.9" y="45.2">B8</text>
<text x="108.9" y="45.2">K11</text>
<text x="108.9" y="47.8">K12</text>
<text x="311.4" y="47.2">21</text>
<text x="311.4" y="44.7">22</text>
<text x="311.4" y="42.1">23</text>
<text x="356.4" y="44.7">1</text>
<text x="376.7" y="42.1">2</text>
<text x="50.9" y="52.9">A7</text>
<text x="50.9" y="50.3">B7</text>
<text x="109" y="50.3">J11</text>
<text x="109" y="52.9">J12</text>
<text x="311.4" y="52.3">19</text>
<text x="311.4" y="49.8">20</text>
<text x="50.9" y="57.9">A6</text>
<text x="50.9" y="55.4">B6</text>
<text x="108.9" y="55.4">H11</text>
<text x="108.9" y="57.9">H12</text>
<text x="311.4" y="59.9">16</text>
<text x="311.4" y="57.4">17</text>
<text x="311.4" y="54.8">18</text>
<text x="311.4" y="65">14</text>
<text x="311.4" y="62.5">15</text>
<text x="356.4" y="62.5">3</text>
<text x="376.7" y="65.1">2</text>
<text x="50.9" y="70.6">A5</text>
<text x="50.9" y="68.1">B5</text>
<text x="108.8" y="68.1">G11</text>
<text x="108.8" y="70.6">G12</text>
<text x="311.4" y="70.1">12</text>
<text x="311.4" y="67.5">13</text>
<text x="356.4" y="67.6">1</text>
<text x="50.9" y="75.7">A4</text>
<text x="50.9" y="73.2">B4</text>
<text x="109" y="73.2">F11</text>
<text x="109" y="75.7">F12</text>
<text x="311.4" y="75.2">10</text>
<text x="311.4" y="72.6">11</text>
<text x="311.9" y="77.7">9</text>
<text x="50.9" y="80.8">A3</text>
<text x="50.9" y="78.3">B3</text>
<text x="108.9" y="78.3">E11</text>
<text x="108.9" y="80.8">E12</text>
<text x="311.9" y="82.8">7</text>
<text x="311.9" y="80.2">8</text>
<text x="311.9" y="87.9">5</text>
<text x="311.9" y="85.3">6</text>
<text x="50.9" y="93.5">A1</text>
<text x="50.9" y="91">A2</text>
<text x="108.9" y="91">D11</text>
<text x="108.9" y="93.5">D12</text>
<text x="311.9" y="95.5">2</text>
<text x="311.9" y="92.9">3</text>
<text x="311.9" y="90.4">4</text>
<text x="50.9" y="98.6">B1</text>
<text x="50.9" y="96">B2</text>
<text x="50.9" y="101.1">C2</text>
<text x="108.9" y="101.1">B12</text>
<text x="108.9" y="96">C11</text>
<text x="108.9" y="98.6">C12</text>
<text x="311.9" y="98">1</text>
<text x="50.9" y="103.7">C1</text>
<text x="108.9" y="103.7">A12</text>
<text x="50.9" y="113.8">D2</text>
<text x="108.9" y="113.8">B11</text>
<text x="50.9" y="116.4">D1</text>
<text x="51" y="118.9">E2</text>
<text x="108.9" y="116.4">A11</text>
<text x="108.9" y="118.9">B10</text>
<text x="51" y="121.4">E1</text>
<text x="51" y="124">F2</text>
<text x="108.9" y="121.4">A10</text>
<text x="109.4" y="124">B9</text>
<text x="51" y="126.5">F1</text>
<text x="109.4" y="126.5">A9</text>
<text x="353.4" y="137.6" transform="rotate(-90 353.4 137.6)">SH1</text>
<text x="369.7" y="142">1</text>
<text x="50.5" y="149.4">L10</text>
<text x="50.5" y="146.8">L11</text>
<text x="50.5" y="144.3">L12</text>
<text x="109.3" y="144.3">M1</text>
<text x="109.3" y="146.8">M2</text>
<text x="109.5" y="149.4">L3</text>
<text x="336.7" y="144.6">2</text>
<text x="336.7" y="147.1">4</text>
<text x="336.7" y="149.6">6</text>
<text x="369.7" y="144.6">3</text>
<text x="369.7" y="147.1">5</text>
<text x="369.7" y="149.6">7</text>
<text x="51" y="154.5">L8</text>
<text x="51" y="151.9">L9</text>
<text x="109.3" y="154.5">M3</text>
<text x="336.2" y="154.7">10</text>
<text x="336.7" y="152.2">8</text>
<text x="369.2" y="154.7">11</text>
<text x="369.7" y="152.2">9</text>
<text x="51" y="159.5">L6</text>
<text x="51" y="157">L7</text>
<text x="134.1" y="160.8">4</text>
<text x="154.4" y="160.8">3</text>
<text x="336.2" y="159.8">20</text>
<text x="369.2" y="159.8">21</text>
<text x="51" y="162.1">L5</text>
<text x="109.3" y="164.6">M4</text>
<text x="134.1" y="164.6">1</text>
<text x="154.4" y="164.6">2</text>
<text x="336.2" y="162.3">22</text>
<text x="336.2" y="164.9">24</text>
<text x="336.2" y="167.4">26</text>
<text x="369.2" y="162.3">23</text>
<text x="369.2" y="164.9">25</text>
<text x="369.2" y="167.4">27</text>
<text x="50.3" y="172.2">M12</text>
<text x="336.2" y="170">28</text>
<text x="336.2" y="172.5">30</text>
<text x="369.2" y="170">29</text>
<text x="369.2" y="172.5">31</text>
<text x="50.3" y="177.3">M10</text>
<text x="50.3" y="174.8">M11</text>
<text x="50.8" y="179.9">M9</text>
<text x="109.3" y="179.9">G2</text>
<text x="109.4" y="177.3">K1</text>
<text x="336.2" y="175">32</text>
<text x="336.2" y="177.6">34</text>
<text x="369.2" y="175">33</text>
<text x="369.2" y="177.6">35</text>
<text x="50.8" y="184.9">M7</text>
<text x="50.8" y="182.4">M8</text>
<text x="109.3" y="184.9">G1</text>
<text x="109.5" y="182.4">J1</text>
<text x="336.2" y="180.1">36</text>
<text x="336.2" y="182.7">38</text>
<text x="336.2" y="185.2">40</text>
<text x="369.2" y="180.1">37</text>
<text x="369.2" y="182.7">39</text>
<text x="369.2" y="185.2">41</text>
<text x="50.8" y="190">M5</text>
<text x="50.8" y="187.5">M6</text>
<text x="109.4" y="187.5">H1</text>
<text x="109.5" y="190">L1</text>
<text x="336.2" y="187.7">42</text>
<text x="336.2" y="190.3">44</text>
<text x="369.2" y="187.7">43</text>
<text x="369.2" y="190.3">45</text>
<text x="336.2" y="192.8">46</text>
<text x="336.2" y="195.4">48</text>
<text x="336.2" y="197.9">50</text>
<text x="369.2" y="192.8">47</text>
<text x="369.2" y="195.4">49</text>
<text x="369.2" y="197.9">51</text>
<text x="336.2" y="200.4">52</text>
<text x="336.2" y="203">54</text>
<text x="369.2" y="200.4">53</text>
<text x="369.2" y="203">55</text>
<text x="336.2" y="205.5">56</text>
<text x="336.2" y="208.1">58</text>
<text x="369.2" y="205.5">57</text>
<text x="369.2" y="208.1">59</text>
<text x="336.2" y="210.6">60</text>
<text x="336.2" y="213.1">62</text>
<text x="336.2" y="215.7">64</text>
<text x="369.2" y="210.6">61</text>
<text x="369.2" y="213.1">63</text>
<text x="369.2" y="215.7">65</text>
<text x="336.2" y="218.2">66</text>
<text x="336.2" y="220.8">68</text>
<text x="369.2" y="218.2">67</text>
<text x="369.2" y="220.8">69</text>
<text x="336.2" y="223.3">70</text>
<text x="336.2" y="225.8">72</text>
<text x="369.2" y="223.3">71</text>
<text x="369.2" y="225.8">73</text>
<text x="336.2" y="228.4">74</text>
<text x="369.2" y="228.4">75</text>
<text x="353.4" y="236.7" transform="rotate(-90 353.4 236.7)">SH2</text>
<text x="38.9" y="254.9">1</text>
<text x="38.9" y="257.4">2</text>
<text x="66.8" y="257.4">7</text>
<text x="66.8" y="254.9">8</text>
<text x="38.9" y="260">3</text>
<text x="38.9" y="262.5">4</text>
<text x="66.8" y="262.5">5</text>
<text x="66.8" y="260">6</text>
<text x="129" y="263.8">1</text>
<text x="129" y="258.7">2</text>
<text x="146.8" y="261.2">3</text>
</g>
<g font-size="1.8" fill="#6c71c4">
<text x="322.6" y="35.4">GND</text>
<text x="352.8" y="36.7">3V3</text>
<text x="381.9" y="39.2">CMOS-DVDD</text>
<text x="352.4" y="51.9">GND</text>
<text x="360.6" y="49.6">XC6206-1V3</text>
<text x="382.4" y="50.7">10uf</text>
<text x="390.2" y="50.7">100nf</text>
<text x="377.8" y="59.5">GND</text>
<text x="329.2" y="63.4">GND</text>
<text x="335.2" y="63.4">3V3</text>
<text x="340.3" y="61.8">CBW100505U601T</text>
<text x="384.4" y="62.1">CMOS-AVDD</text>
<text x="320.3" y="73.5">1V8</text>
<text x="333.2" y="76.1">CMOS-DVDD</text>
<text x="360.6" y="72.5">XC6206-3V0</text>
<text x="376.8" y="74.9" transform="rotate(-90 376.8 74.9)">22uF</text>
<text x="389.2" y="75.1" transform="rotate(-90 389.2 75.1)">10uF</text>
<text x="368.9" y="79.3" transform="rotate(-90 368.9 79.3)">0R</text>
<text x="377.1" y="82.5">AGND</text>
<text x="333.1" y="91.3">CMOS-AVDD</text>
<text x="367.6" y="95.2">GND</text>
<text x="325.1" y="96.4">AGND</text>
<text x="293.9" y="103">CSI_24P#</text>
<text x="354.5" y="103">2K</text>
<text x="363.5" y="104">1V8</text>
<text x="354.5" y="108.1">2K</text>
<text x="351.7" y="126.4">GND</text>
<text x="56.3" y="134">K210</text>
<text x="332.3" y="141.6">5V</text>
<text x="146.3" y="154.1">6pf</text>
<text x="323" y="150.5">GND</text>
<text x="114.5" y="159.4">1M</text>
<text x="121.8" y="161.7">GND</text>
<text x="163.9" y="165.5">GND</text>
<text x="137.6" y="169.6">26Mhz</text>
<text x="146.3" y="172.1">6pf</text>
<text x="56.3" y="197.5">K210</text>
<text x="378.1" y="226.7">3V3</text>
<text x="378.1" y="229.3">1V8</text>
<text x="358.8" y="234.6">M1n-NGFF-67P_B-FEMALE</text>
<text x="120.3" y="243.1">1V8</text>
<text x="351.7" y="245.8">GND</text>
<text x="63.8" y="251.9">100nf</text>
<text x="73.9" y="255.8">1V8</text>
<text x="117.1" y="253.5">12K</text>
<text x="148.3" y="258.3">3V3</text>
<text x="34.9" y="269.7">GND</text>
<text x="57.7" y="267.4">GD25LQ128</text>
<text x="116.1" y="267.4">100nf</text>
<text x="52.6" y="274.8">GND</text>
<text x="132.4" y="271.3">SGM803T</text>
<text x="125" y="276.1">GND</text>
</g>
<g font-size="1.8" fill="#2aa198">
<text x="43.2" y="45.2">IO_24</text>
<text x="43.2" y="47.7">IO_25</text>
<text x="114.3" y="47.7">IO_1</text>
<text x="114.3" y="45.2">IO_0</text>
<text x="124.5" y="47.7">JTAG_TDI</text>
<text x="124.5" y="45.2">JTAG_TCK</text>
<text x="316.2" y="44.6">DVP_D2</text>
<text x="316.2" y="47.1">DVP_D1</text>
<text x="43.2" y="50.2">IO_26</text>
<text x="43.2" y="52.8">IO_27</text>
<text x="114.3" y="50.2">IO_2</text>
<text x="114.3" y="52.8">IO_3</text>
<text x="124.5" y="50.2">JTAG_TMS</text>
<text x="124.5" y="52.8">JTAG_TDO</text>
<text x="316.2" y="49.7">DVP_D3</text>
<text x="316.2" y="52.2">DVP_D0</text>
<text x="43.2" y="55.3">IO_28</text>
<text x="43.2" y="57.9">IO_29</text>
<text x="114.3" y="55.3">IO_4</text>
<text x="114.3" y="57.9">IO_5</text>
<text x="124.5" y="55.3">ISP_RX</text>
<text x="124.5" y="57.9">ISP_TX</text>
<text x="316.2" y="57.3">DVP_PCLK</text>
<text x="316.2" y="59.8">DVP_D5</text>
<text x="316.2" y="54.8">DVP_D4</text>
<text x="316.2" y="64.9">DVP_D6</text>
<text x="43.2" y="70.6">IO_31</text>
<text x="43.2" y="68">IO_30</text>
<text x="114.3" y="68">IO_6</text>
<text x="114.3" y="70.6">IO_7</text>
<text x="316.2" y="67.5">DVP_XCLK</text>
<text x="316.2" y="70">DVP_D7</text>
<text x="43.2" y="73.1">IO_32</text>
<text x="43.2" y="75.6">IO_33</text>
<text x="114.3" y="75.6">IO_9</text>
<text x="114.3" y="73.1">IO_8</text>
<text x="316.2" y="77.6">DVP_HSYNC</text>
<text x="43.2" y="80.7">IO_35</text>
<text x="43.2" y="78.2">IO_34</text>
<text x="114.3" y="78.2">IO_10</text>
<text x="114.3" y="80.7">IO_11</text>
<text x="316.2" y="80.2">DVP_PWDN</text>
<text x="316.2" y="82.7">DVP_VSYNC</text>
<text x="316.2" y="85.2">DVP_RST</text>
<text x="316.2" y="87.8">DVP_SCL</text>
<text x="27.9" y="93.4">LCD_RST</text>
<text x="27.9" y="90.9">LCD_CS</text>
<text x="27.9" y="96">LCD_DC</text>
<text x="43.2" y="96">IO_38</text>
<text x="43.2" y="90.9">IO_36</text>
<text x="43.2" y="93.4">IO_37</text>
<text x="114.3" y="96">IO_14</text>
<text x="114.3" y="93.4">IO_13</text>
<text x="114.3" y="90.9">IO_12</text>
<text x="124.5" y="90.9">LED_G</text>
<text x="124.5" y="93.4">LED_R</text>
<text x="124.5" y="96">LED_B</text>
<text x="316.2" y="92.9">DVP_SDA</text>
<text x="27.9" y="101">DVP_SDA</text>
<text x="27.9" y="98.5">LCD_WR</text>
<text x="43.2" y="98.5">IO_39</text>
<text x="43.2" y="101">IO_40</text>
<text x="114.3" y="98.5">IO_15</text>
<text x="114.3" y="101">IO_16</text>
<text x="124.5" y="101">BOOT</text>
<text x="27.9" y="103.6">DVP_SCL</text>
<text x="43.2" y="103.6">IO_41</text>
<text x="114.3" y="103.6">IO_17</text>
<text x="339.1" y="103">DVP_SCL</text>
<text x="27.9" y="113.7">DVP_RST</text>
<text x="43.2" y="113.7">IO_42</text>
<text x="121.9" y="113.7">MIC_BCK</text>
<text x="339.1" y="108.1">DVP_SDA</text>
<text x="27.9" y="116.3">DVP_VSYNC</text>
<text x="27.9" y="118.8">DVP_PWDN</text>
<text x="43.2" y="118.8">IO_44</text>
<text x="43.2" y="116.3">IO_43</text>
<text x="121.9" y="116.3">MIC_WS</text>
<text x="121.9" y="118.8">MIC_DAT3</text>
<text x="27.9" y="121.4">DVP_HSYNC</text>
<text x="27.9" y="123.9">DVP_XCLK</text>
<text x="43.2" y="123.9">IO_46</text>
<text x="43.2" y="121.4">IO_45</text>
<text x="114.3" y="123.9">IO_22</text>
<text x="114.3" y="121.4">IO_21</text>
<text x="27.9" y="126.4">DVP_PCLK</text>
<text x="43.2" y="126.4">IO_47</text>
<text x="114.3" y="126.4">IO_23</text>
<text x="374" y="141.9">IO_39</text>
<text x="40.6" y="144.2">SPI0_D0</text>
<text x="40.6" y="146.8">SPI0_D1</text>
<text x="40.6" y="149.3">SPI0_D2</text>
<text x="114.3" y="149.3">26M_OUT</text>
<text x="114.3" y="144.2">RST</text>
<text x="374" y="147">IO_38</text>
<text x="374" y="149.5">IO_36</text>
<text x="374" y="144.5">IO_37</text>
<text x="40.6" y="154.4">SPI0_D4</text>
<text x="40.6" y="151.8">SPI0_D3</text>
<text x="323.2" y="154.6">RST</text>
<text x="374" y="152.1">IO_34</text>
<text x="374" y="154.6">IO_35</text>
<text x="40.6" y="156.9">SPI0_D5</text>
<text x="40.6" y="162">SPI0_D7</text>
<text x="40.6" y="159.5">SPI0_D6</text>
<text x="323.2" y="159.7">DVP_PCLK</text>
<text x="374" y="159.7">IO_32</text>
<text x="114.3" y="164.5">XIN</text>
<text x="323.2" y="164.8">DVP_VSYNC</text>
<text x="323.2" y="162.2">DVP_HSYNC</text>
<text x="323.2" y="167.3">DVP_SCL</text>
<text x="374" y="162.2">IO_33</text>
<text x="374" y="164.8">IO_30</text>
<text x="374" y="167.3">IO_31</text>
<text x="40.6" y="172.2">DVP_D0</text>
<text x="323.2" y="172.4">DVP_RST</text>
<text x="323.2" y="169.9">DVP_SDA</text>
<text x="374" y="172.4">IO_29</text>
<text x="374" y="169.9">IO_28</text>
<text x="40.6" y="179.8">DVP_D3</text>
<text x="40.6" y="177.2">DVP_D2</text>
<text x="40.6" y="174.7">DVP_D1</text>
<text x="114.3" y="177.2">F_CLK</text>
<text x="114.3" y="179.8">F_CS</text>
<text x="323.2" y="174.9">DVP_PWDN</text>
<text x="323.2" y="177.5">DVP_XCLK</text>
<text x="374" y="174.9">IO_26</text>
<text x="374" y="177.5">IO_27</text>
<text x="40.6" y="182.3">DVP_D4</text>
<text x="40.6" y="184.9">DVP_D5</text>
<text x="114.3" y="182.3">F_D0</text>
<text x="114.3" y="184.9">F_D1</text>
<text x="323.2" y="180">IO_8</text>
<text x="323.2" y="185.1">IO_5</text>
<text x="323.2" y="182.6">IO_6</text>
<text x="374" y="182.6">IO_25</text>
<text x="374" y="180">IO_24</text>
<text x="374" y="185.1">IO_22</text>
<text x="40.6" y="189.9">DVP_D7</text>
<text x="40.6" y="187.4">DVP_D6</text>
<text x="114.3" y="189.9">F_D3</text>
<text x="114.3" y="187.4">F_D2</text>
<text x="323.2" y="187.6">IO_4</text>
<text x="323.2" y="190.2">SPI0_D7</text>
<text x="374" y="190.2">MIC_DAT3</text>
<text x="374" y="187.6">IO_23</text>
<text x="323.2" y="192.7">SPI0_D6</text>
<text x="323.2" y="197.8">SPI0_D4</text>
<text x="323.2" y="195.3">SPI0_D5</text>
<text x="374" y="195.3">MIC_BCK</text>
<text x="374" y="192.7">IO_21</text>
<text x="374" y="197.8">MIC_WS</text>
<text x="323.2" y="202.9">SPI0_D2</text>
<text x="323.2" y="200.3">SPI0_D3</text>
<text x="374" y="200.3">BOOT</text>
<text x="374" y="202.9">IO_17</text>
<text x="323.2" y="208">SPI0_D0</text>
<text x="323.2" y="205.4">SPI0_D1</text>
<text x="374" y="208">IO_15</text>
<text x="374" y="205.4">IO_14</text>
<text x="323.2" y="213">DVP_D1</text>
<text x="323.2" y="215.6">DVP_D2</text>
<text x="323.2" y="210.5">DVP_D0</text>
<text x="374" y="210.5">IO_12</text>
<text x="374" y="213">IO_13</text>
<text x="374" y="215.6">IO_10</text>
<text x="323.2" y="218.1">DVP_D3</text>
<text x="323.2" y="220.7">DVP_D4</text>
<text x="374" y="220.7">IO_9</text>
<text x="374" y="218.1">IO_11</text>
<text x="323.2" y="223.2">DVP_D5</text>
<text x="323.2" y="225.7">DVP_D6</text>
<text x="374" y="223.2">IO_7</text>
<text x="323.2" y="228.3">DVP_D7</text>
<text x="31.7" y="257.3">F_D1</text>
<text x="31.7" y="254.8">F_CS</text>
<text x="69.8" y="257.3">F_D3</text>
<text x="31.7" y="259.9">F_D2</text>
<text x="69.8" y="259.9">F_CLK</text>
<text x="69.8" y="262.4">F_D0</text>
<text x="116.8" y="258.6">RST</text>
</g>
<g font-size="1.8" fill="#586e75">
<text x="67.5" y="42.6">GPIO : 3.3V/1.8V SWITCHABLE</text>
<text x="66.1" y="52.7">GPIO</text>
<text x="66.2" y="50.2">BANK4</text>
<text x="89" y="52.7">GPIO</text>
<text x="89" y="50.2">BANK0</text>
<text x="66.1" y="75.6">GPIO</text>
<text x="66.2" y="73.1">BANK5</text>
<text x="89" y="75.6">GPIO</text>
<text x="89" y="73.1">BANK1</text>
<text x="66.2" y="95.9">BANK6</text>
<text x="89" y="95.9">BANK2</text>
<text x="66.1" y="98.5">GPIO</text>
<text x="89" y="98.5">GPIO</text>
<text x="66.2" y="118.8">BANK7</text>
<text x="89" y="118.8">BANK3</text>
<text x="66.1" y="121.3">GPIO</text>
<text x="89" y="121.3">GPIO</text>
<text x="72.1" y="141.6">GPIO : 1.8V ONLY</text>
<text x="69.1" y="151.8">SPI0 OUT</text>
<text x="86.5" y="151.8">MISC</text>
<text x="69" y="182.3">DVP IN</text>
<text x="86.7" y="182.3">SPI3</text>
<text x="49.5" y="252.2">8/16/128MB</text>
</g>
<text font-size="1.8" fill="#859900" x="114.3" y="154.4">XOUT</text>
</svg>
